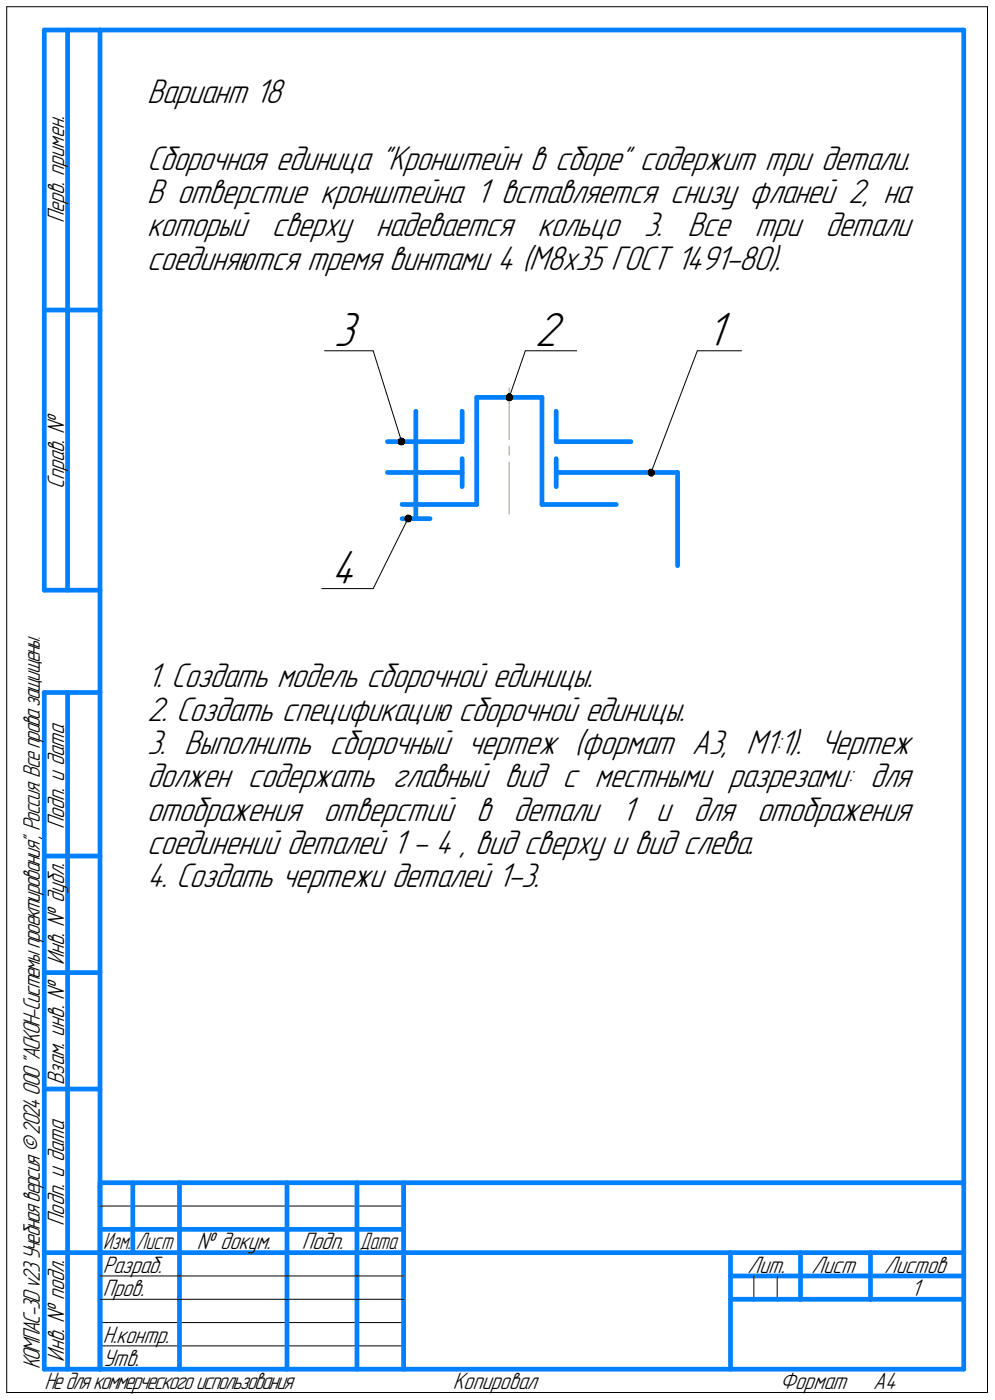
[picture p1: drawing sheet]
<svg xmlns="http://www.w3.org/2000/svg" width="213mm" height="300mm" viewBox="0 0 213 300" stroke-linecap="round" stroke-linejoin="round" font-family="sans-serif">
<g fill="none" stroke="#000" stroke-width=".21">
<path d="M1.4 1.4h210.1zM1.4 1.4v297zM211.5 1.4v297zM69.5 75.2h10.4zM79.9 75.2l6.1 19.5zM112.5 75.2l-3.4 10zM112.5 75.2h11zM149.4 75.2l-10 26.1zM149.4 75.2h9.4zM87.4 111.2l-7.5 15zM68.9 126.2h11zM21.4 258.5h65z"/>
<path d="M21.4 273.5h17zM21.4 278.5h17zM38.4 273.5h23.1zM38.4 278.5h23.1zM61.5 273.5h15zM61.5 278.5h15zM76.5 273.5h9.9zM76.5 278.5h9.9zM161.5 273.5v5zM166.5 273.5v5zM1.4 298.4h210.1zM21.4 283.5h65z"/>
<path d="M21.4 288.5h65z"/>
</g>
<g fill="none" stroke="#0080ff" stroke-width="1">
<path d="M9.5 6.4v120.1zM9.5 6.4h11.9zM14.5 6.4v120.1zM21.4 6.4h185zM21.4 6.4v287.1zM206.4 6.4v287.1zM9.5 66.5h11.9zM83 94.7h16zM89.1 88.1v23.1zM99 98.3v3zM99 88.1v6.6zM102.1 85.2h7z"/>
<path d="M102.1 85.2v22.9zM109.1 85.2h7zM116.1 85.2v22.9zM119.1 98.3v3zM119.1 88.1v6.6zM119.1 94.7h16zM83 101.3h16zM86.1 108.1h16zM86.1 111.2h6zM99 101.3v3zM116.1 108.1h15.9zM119.1 101.3h26z"/>
<path d="M119.1 101.3v3zM145.1 101.3v19.9zM9.5 126.5h11.9zM9.5 148.4v145.1zM9.5 148.4h11.9zM14.5 148.4v145.1zM9.5 183.5h11.9zM9.5 208.4h11.9zM9.5 233.4h11.9zM21.4 253.5h185zM21.4 253.5v40zM28.4 253.5v15z"/>
<path d="M38.4 253.5v25zM61.5 253.5v25zM76.5 253.5v25zM86.4 253.5v40zM9.5 268.5h11.9zM21.4 263.5h7zM21.4 268.5h7zM28.4 263.5h10zM28.4 268.5h10zM38.4 278.5v15zM38.4 263.5h23.1zM38.4 268.5h23.1z"/>
<path d="M61.5 278.5v15zM61.5 263.5h15zM61.5 268.5h15zM76.5 278.5v15zM76.5 263.5h9.9zM76.5 268.5h9.9zM86.4 268.5h120zM156.5 268.5v25zM156.5 273.5h14.9zM156.5 278.5h5zM161.5 278.5h5zM166.5 278.5h4.9z"/>
<path d="M171.4 268.5v10zM171.4 273.5h35zM171.4 278.5h15zM186.4 268.5v10zM186.4 278.5h20zM9.5 293.5h11.9zM21.4 293.5h185z"/>
</g>
<path d="M109.1 83.1v11.1zM109.1 95.8v1.7zM109.1 99.1v11.1z" fill="none" stroke="#ff8000" stroke-width=".21"/>
<g fill="#fff" stroke="#fff" stroke-width=".21">
<path d="M151.3 66.4h5.5zM151.3 66.5h5.5zM151.3 66.5h5.5zM151.3 66.6h5.5zM151.3 66.7h5.5zM151.3 66.8h5.5zM151.3 66.9h5.5zM151.3 67h5.5zM151.3 67.1h5.5zM151.3 67.1h5.5zM151.3 67.2h5.5zM151.3 67.3h5.5zM151.3 67.4h5.5zM151.3 67.5h5.5zM151.3 67.6h5.5zM151.3 67.6h5.5zM151.3 67.7h5.5zM151.3 67.8h5.5zM151.3 67.9h5.5zM151.3 68h5.5zM151.3 68.1h5.5zM151.3 68.2h5.5zM151.3 68.2h5.5zM151.3 68.3h5.5zM151.3 68.4h5.5zM151.3 68.5h5.5zM151.3 68.6h5.5zM151.3 68.7h5.5zM151.3 68.7h5.5zM151.3 68.8h5.5zM151.3 68.9h5.5zM151.3 69h5.5zM151.3 69.1h5.5zM151.3 69.2h5.5zM151.3 69.3h5.5zM151.3 69.3h5.5zM151.3 69.4h5.5zM151.3 69.5h5.5zM151.3 69.6h5.5zM151.3 69.7h5.5zM151.3 69.8h5.5zM151.3 69.8h5.5zM151.3 69.9h5.5zM151.3 70h5.5zM151.3 70.1h5.5zM151.3 70.2h5.5zM151.3 70.3h5.5zM151.3 70.4h5.5zM151.3 70.4h5.5zM151.3 70.5h5.5zM151.3 70.6h5.5zM151.3 70.7h5.5zM151.3 70.8h5.5zM151.3 70.9h5.5zM151.3 71h5.5zM151.3 71h5.5zM151.3 71.1h5.5zM151.3 71.2h5.5zM151.3 71.3h5.5zM151.3 71.4h5.5zM151.3 71.5h5.5zM151.3 71.5h5.5zM151.3 71.6h5.5zM151.3 71.7h5.5zM151.3 71.8h5.5zM151.3 71.9h5.5zM151.3 72h5.5zM151.3 72.1h5.5zM151.3 72.1h5.5zM151.3 72.2h5.5zM151.3 72.3h5.5zM151.3 72.4h5.5zM151.3 72.5h5.5zM151.3 72.6h5.5zM151.3 72.6h5.5zM151.3 72.7h5.5zM151.3 72.8h5.5zM151.3 72.9h5.5zM151.3 73h5.5zM151.3 73.1h5.5zM151.3 73.2h5.5zM151.3 73.2h5.5zM151.3 73.3h5.5zM151.3 73.4h5.5zM151.3 73.5h5.5zM151.3 73.6h5.5zM151.3 73.7h5.5zM151.3 73.7h5.5zM151.3 73.8h5.5zM151.3 73.9h5.5zM151.3 74h5.5zM151.3 74.1h5.5zM151.3 74.2h5.5zM151.3 74.3h5.5zM151.3 74.3h5.5zM151.3 74.4h5.5zM151.3 74.5h5.5zM151.3 74.6h5.5zM151.3 74.7h5.5zM151.3 74.8h5.5zM151.3 74.8h5.5zM151.3 74.9h5.5zM151.3 75h5.5zM151.3 75.1h5.5zM151.3 75.2h5.5zM151.3 75.3h5.5zM151.3 75.4h5.5zM151.3 75.4h5.5zM151.3 75.5h5.5zM151.3 75.6h5.5zM151.3 75.7h5.5zM151.3 75.8h5.5zM151.3 75.9h5.5zM151.3 75.9h5.5zM151.3 76h5.5zM151.3 76.1h5.5zM151.3 76.2h5.5zM151.3 76.3h5.5z"/>
<path d="M114.6 66.4h6.9zM114.6 66.5h6.9zM114.6 66.5h6.9zM114.6 66.6h6.9zM114.6 66.7h6.9zM114.6 66.8h6.9zM114.6 66.9h6.9zM114.6 67h6.9zM114.6 67.1h6.9zM114.6 67.1h6.9zM114.6 67.2h6.9zM114.6 67.3h6.9zM114.6 67.4h6.9zM114.6 67.5h6.9zM114.6 67.6h6.9zM114.6 67.6h6.9zM114.6 67.7h6.9zM114.6 67.8h6.9zM114.6 67.9h6.9zM114.6 68h6.9zM114.6 68.1h6.9zM114.6 68.2h6.9zM114.6 68.2h6.9zM114.6 68.3h6.9zM114.6 68.4h6.9zM114.6 68.5h6.9zM114.6 68.6h6.9zM114.6 68.7h6.9zM114.6 68.7h6.9zM114.6 68.8h6.9zM114.6 68.9h6.9zM114.6 69h6.9zM114.6 69.1h6.9zM114.6 69.2h6.9zM114.6 69.3h6.9zM114.6 69.3h6.9zM114.6 69.4h6.9zM114.6 69.5h6.9zM114.6 69.6h6.9zM114.6 69.7h6.9zM114.6 69.8h6.9zM114.6 69.8h6.9zM114.6 69.9h6.9zM114.6 70h6.9zM114.6 70.1h6.9zM114.6 70.2h6.9zM114.6 70.3h6.9zM114.6 70.4h6.9zM114.6 70.4h6.9zM114.6 70.5h6.9zM114.6 70.6h6.9zM114.6 70.7h6.9zM114.6 70.8h6.9zM114.6 70.9h6.9zM114.6 71h6.9zM114.6 71h6.9zM114.6 71.1h6.9zM114.6 71.2h6.9zM114.6 71.3h6.9zM114.6 71.4h6.9zM114.6 71.5h6.9zM114.6 71.5h6.9zM114.6 71.6h6.9zM114.6 71.7h6.9zM114.6 71.8h6.9zM114.6 71.9h6.9zM114.6 72h6.9zM114.6 72.1h6.9zM114.6 72.1h6.9zM114.6 72.2h6.9zM114.6 72.3h6.9zM114.6 72.4h6.9zM114.6 72.5h6.9zM114.6 72.6h6.9zM114.6 72.6h6.9zM114.6 72.7h6.9zM114.6 72.8h6.9zM114.6 72.9h6.9zM114.6 73h6.9zM114.6 73.1h6.9zM114.6 73.2h6.9zM114.6 73.2h6.9zM114.6 73.3h6.9zM114.6 73.4h6.9zM114.6 73.5h6.9zM114.6 73.6h6.9zM114.6 73.7h6.9zM114.6 73.7h6.9zM114.6 73.8h6.9zM114.6 73.9h6.9zM114.6 74h6.9zM114.6 74.1h6.9zM114.6 74.2h6.9zM114.6 74.3h6.9zM114.6 74.3h6.9zM114.6 74.4h6.9zM114.6 74.5h6.9zM114.6 74.6h6.9zM114.6 74.7h6.9zM114.6 74.8h6.9zM114.6 74.8h6.9zM114.6 74.9h6.9zM114.6 75h6.9zM114.6 75.1h6.9zM114.6 75.2h6.9zM114.6 75.3h6.9zM114.6 75.4h6.9zM114.6 75.4h6.9zM114.6 75.5h6.9zM114.6 75.6h6.9zM114.6 75.7h6.9zM114.6 75.8h6.9zM114.6 75.9h6.9zM114.6 75.9h6.9zM114.6 76h6.9zM114.6 76.1h6.9zM114.6 76.2h6.9zM114.6 76.3h6.9z"/>
<path d="M71.5 66.4h6.4zM71.5 66.5h6.4zM71.5 66.5h6.4zM71.5 66.6h6.4zM71.5 66.7h6.4zM71.5 66.8h6.4zM71.5 66.9h6.4zM71.5 67h6.4zM71.5 67.1h6.4zM71.5 67.1h6.4zM71.5 67.2h6.4zM71.5 67.3h6.4zM71.5 67.4h6.4zM71.5 67.5h6.4zM71.5 67.6h6.4zM71.5 67.6h6.4zM71.5 67.7h6.4zM71.5 67.8h6.4zM71.5 67.9h6.4zM71.5 68h6.4zM71.5 68.1h6.4zM71.5 68.2h6.4zM71.5 68.2h6.4zM71.5 68.3h6.4zM71.5 68.4h6.4zM71.5 68.5h6.4zM71.5 68.6h6.4zM71.5 68.7h6.4zM71.5 68.7h6.4zM71.5 68.8h6.4zM71.5 68.9h6.4zM71.5 69h6.4zM71.5 69.1h6.4zM71.5 69.2h6.4zM71.5 69.3h6.4zM71.5 69.3h6.4zM71.5 69.4h6.4zM71.5 69.5h6.4zM71.5 69.6h6.4zM71.5 69.7h6.4zM71.5 69.8h6.4zM71.5 69.8h6.4zM71.5 69.9h6.4zM71.5 70h6.4zM71.5 70.1h6.4zM71.5 70.2h6.4zM71.5 70.3h6.4zM71.5 70.4h6.4zM71.5 70.4h6.4zM71.5 70.5h6.4zM71.5 70.6h6.4zM71.5 70.7h6.4zM71.5 70.8h6.4zM71.5 70.9h6.4zM71.5 71h6.4zM71.5 71h6.4zM71.5 71.1h6.4zM71.5 71.2h6.4zM71.5 71.3h6.4zM71.5 71.4h6.4zM71.5 71.5h6.4zM71.5 71.5h6.4zM71.5 71.6h6.4zM71.5 71.7h6.4zM71.5 71.8h6.4zM71.5 71.9h6.4zM71.5 72h6.4zM71.5 72.1h6.4zM71.5 72.1h6.4zM71.5 72.2h6.4zM71.5 72.3h6.4zM71.5 72.4h6.4zM71.5 72.5h6.4zM71.5 72.6h6.4zM71.5 72.6h6.4zM71.5 72.7h6.4zM71.5 72.8h6.4zM71.5 72.9h6.4zM71.5 73h6.4zM71.5 73.1h6.4zM71.5 73.2h6.4zM71.5 73.2h6.4zM71.5 73.3h6.4zM71.5 73.4h6.4zM71.5 73.5h6.4zM71.5 73.6h6.4zM71.5 73.7h6.4zM71.5 73.7h6.4zM71.5 73.8h6.4zM71.5 73.9h6.4zM71.5 74h6.4zM71.5 74.1h6.4zM71.5 74.2h6.4zM71.5 74.3h6.4zM71.5 74.3h6.4zM71.5 74.4h6.4zM71.5 74.5h6.4zM71.5 74.6h6.4zM71.5 74.7h6.4zM71.5 74.8h6.4zM71.5 74.8h6.4zM71.5 74.9h6.4zM71.5 75h6.4zM71.5 75.1h6.4zM71.5 75.2h6.4zM71.5 75.3h6.4zM71.5 75.4h6.4zM71.5 75.4h6.4zM71.5 75.5h6.4zM71.5 75.6h6.4zM71.5 75.7h6.4zM71.5 75.8h6.4zM71.5 75.9h6.4zM71.5 75.9h6.4zM71.5 76h6.4zM71.5 76.1h6.4zM71.5 76.2h6.4zM71.5 76.3h6.4z"/>
<path d="M71 117.3h6.9zM71 117.4h6.9zM71 117.5h6.9zM71 117.6h6.9zM71 117.7h6.9zM71 117.8h6.9zM71 117.9h6.9zM71 117.9h6.9zM71 118h6.9zM71 118.1h6.9zM71 118.2h6.9zM71 118.3h6.9zM71 118.4h6.9zM71 118.4h6.9zM71 118.5h6.9zM71 118.6h6.9zM71 118.7h6.9zM71 118.8h6.9zM71 118.9h6.9zM71 119h6.9zM71 119h6.9zM71 119.1h6.9zM71 119.2h6.9zM71 119.3h6.9zM71 119.4h6.9zM71 119.5h6.9zM71 119.5h6.9zM71 119.6h6.9zM71 119.7h6.9zM71 119.8h6.9zM71 119.9h6.9zM71 120h6.9zM71 120.1h6.9zM71 120.1h6.9zM71 120.2h6.9zM71 120.3h6.9zM71 120.4h6.9zM71 120.5h6.9zM71 120.6h6.9zM71 120.6h6.9zM71 120.7h6.9zM71 120.8h6.9zM71 120.9h6.9zM71 121h6.9zM71 121.1h6.9zM71 121.2h6.9zM71 121.2h6.9zM71 121.3h6.9zM71 121.4h6.9zM71 121.5h6.9zM71 121.6h6.9zM71 121.7h6.9zM71 121.8h6.9zM71 121.8h6.9zM71 121.9h6.9zM71 122h6.9zM71 122.1h6.9zM71 122.2h6.9zM71 122.3h6.9zM71 122.3h6.9zM71 122.4h6.9zM71 122.5h6.9zM71 122.6h6.9zM71 122.7h6.9zM71 122.8h6.9zM71 122.9h6.9zM71 122.9h6.9zM71 123h6.9zM71 123.1h6.9zM71 123.2h6.9zM71 123.3h6.9zM71 123.4h6.9zM71 123.4h6.9zM71 123.5h6.9zM71 123.6h6.9zM71 123.7h6.9zM71 123.8h6.9zM71 123.9h6.9zM71 124h6.9zM71 124h6.9zM71 124.1h6.9zM71 124.2h6.9zM71 124.3h6.9zM71 124.4h6.9zM71 124.5h6.9zM71 124.5h6.9zM71 124.6h6.9zM71 124.7h6.9zM71 124.8h6.9zM71 124.9h6.9zM71 125h6.9zM71 125.1h6.9zM71 125.1h6.9zM71 125.2h6.9zM71 125.3h6.9zM71 125.4h6.9zM71 125.5h6.9zM71 125.6h6.9zM71 125.6h6.9zM71 125.7h6.9zM71 125.8h6.9zM71 125.9h6.9zM71 126h6.9zM71 126.1h6.9zM71 126.2h6.9zM71 126.2h6.9zM71 126.3h6.9zM71 126.4h6.9zM71 126.5h6.9zM71 126.6h6.9zM71 126.7h6.9zM71 126.7h6.9zM71 126.8h6.9zM71 126.9h6.9zM71 127h6.9zM71 127.1h6.9zM71 127.2h6.9zM71 127.3h6.9z"/>
</g>
<g fill="#000" stroke="#000" stroke-width=".21">
<path d="M85.8 93.9h.4zM85.7 94h.7zM85.5 94.1h1zM85.3 94.1h1.3zM85.3 94.2h1.4zM85.3 94.3h1.4zM85.3 94.4h1.5zM85.3 94.5h1.5zM85.3 94.6h1.5zM85.2 94.7h1.6zM85.3 94.7h1.5zM85.3 94.8h1.5zM85.3 94.9h1.5zM85.3 95h1.4zM85.3 95.1h1.3zM85.3 95.2h1.2zM85.5 95.2h.9zM85.7 95.3h.6z"/>
<path d="M108.8 84.4h.5zM108.7 84.5h.8zM108.6 84.6h1zM108.5 84.7h1.1zM108.4 84.8h1.3zM108.4 84.8h1.3zM108.4 84.9h1.4zM108.4 85h1.4zM108.4 85.1h1.4zM108.4 85.2h1.4zM108.3 85.3h1.5zM108.4 85.3h1.4zM108.4 85.4h1.4zM108.5 85.5h1.3zM108.5 85.6h1.2zM108.5 85.7h1.1zM108.6 85.8h1zM108.8 85.9h.7z"/>
<path d="M87.1 110.4h.6zM87 110.5h.9zM87 110.6h1zM86.8 110.7h1.3zM86.8 110.7h1.3zM86.8 110.8h1.3zM86.7 110.9h1.4zM86.7 111h1.5zM86.7 111.1h1.5zM86.6 111.2h1.6zM86.7 111.3h1.5zM86.7 111.3h1.4zM86.7 111.4h1.4zM86.8 111.5h1.3zM86.8 111.6h1.3zM86.8 111.7h1.2zM87 111.8h.9zM87 111.8h.7z"/>
<path d="M139.1 100.6h.6zM139 100.7h.9zM138.9 100.8h1.1zM138.8 100.8h1.2zM138.8 100.9h1.3zM138.8 101h1.3zM138.8 101.1h1.4zM138.8 101.2h1.4zM138.8 101.3h1.4zM138.7 101.3h1.5zM138.8 101.4h1.4zM138.8 101.5h1.4zM138.9 101.6h1.3zM138.9 101.7h1.2zM138.9 101.8h1.1zM139 101.9h1zM139.1 101.9h.8zM139.2 102h.6z"/>
</g>
<g font-size="10.9">
<text x="71.5" y="74.2">3</text>
<text x="114.6" y="74.2">2</text>
<text x="151.3" y="74.2">1</text>
<text x="70.9" y="125.2">4</text>
</g>
<g font-size="7.8">
<text x="31.5" y="22.1">Вариант 18</text>
<text x="31.5" y="36.4">Сборочная единица &quot;Кронштейн в сборе&quot; содержит три детали.</text>
<text x="31.5" y="43.5">В отверстие кронштейна 1 вставляется снизу фланей 2, на</text>
<text x="31.5" y="50.6">который</text>
<text x="58.2" y="50.6">сверху</text>
<text x="80.5" y="50.6">надевается</text>
<text x="115.2" y="50.6">кольцо</text>
<text x="137.9" y="50.6">3.</text>
<text x="147.2" y="50.6">Все</text>
<text x="161.6" y="50.6">три</text>
<text x="176.8" y="50.6">детали</text>
<text x="31.5" y="57.8">соединяются тремя винтами 4 (М8х35 ГОСТ 1491-80).</text>
<text x="31.5" y="147.3">1. Создать модель сборочной единицы.</text>
<text x="31.5" y="154.5">2. Создать спецификацию сборочной единицы.</text>
<text x="31.5" y="161.6">3. Выполнить сборочный чертеж (формат А3, М1:1). Чертеж</text>
<text x="31.5" y="168.7">должен содержать главный вид с местными разрезами: для</text>
<text x="31.5" y="175.9">отображения отверстий в детали 1 и для отображения</text>
<text x="31.5" y="183">соединений деталей 1 - 4 , вид сверху и вид слева.</text>
<text x="31.5" y="190.1">4. Создать чертежи деталей 1-3.</text>
</g>
<g font-size="5.4">
<text x="13.8" y="47.9" transform="rotate(-90 13.8 47.9)">Перв. примен.</text>
<text x="13.8" y="104.8" transform="rotate(-90 13.8 104.8)">Справ. №</text>
<text x="13.8" y="177.7" transform="rotate(-90 13.8 177.7)">Подп. и дата</text>
<text x="13.8" y="206.8" transform="rotate(-90 13.8 206.8)">Инв. № дубл.</text>
<text x="13.8" y="232.6" transform="rotate(-90 13.8 232.6)">Взам. инв. №</text>
<text x="13.8" y="262.7" transform="rotate(-90 13.8 262.7)">Подп. и дата</text>
<text x="42.2" y="267.8">№ докум.</text>
<text x="64.6" y="267.8">Подп.</text>
<text x="22" y="272.8">Разраб.</text>
<text x="160.1" y="272.8">Лит.</text>
<text x="173.8" y="272.8">Лист</text>
<text x="189.3" y="272.8">Листов</text>
<text x="22" y="277.8">Пров.</text>
<text x="195.1" y="277.8">1</text>
<text x="22" y="287.8">Н.контр.</text>
<text x="8.5" y="293.5" transform="rotate(-90 8.5 293.5)">КОМПАС-3Dv23Учебнаяверсия©2024ООО&quot;АСКОН-Системыпроектирования&quot;, Россия. Всеправазащищены.</text>
<text x="13.8" y="291.8" transform="rotate(-90 13.8 291.8)">Инв. № подл.</text>
<text x="22" y="292.8">Утв.</text>
<text x="9.5" y="297.7">Недлякоммерческогоиспользования</text>
<text x="97" y="297.8">Копировал</text>
<text x="167" y="297.8">Формат</text>
<text x="187" y="297.8">A4</text>
</g>
<g font-size="5.3">
<text x="22.1" y="267.8">Изм.</text>
<text x="29.1" y="267.8">Лист</text>
<text x="77.1" y="267.8">Дата</text>
</g>
</svg>
